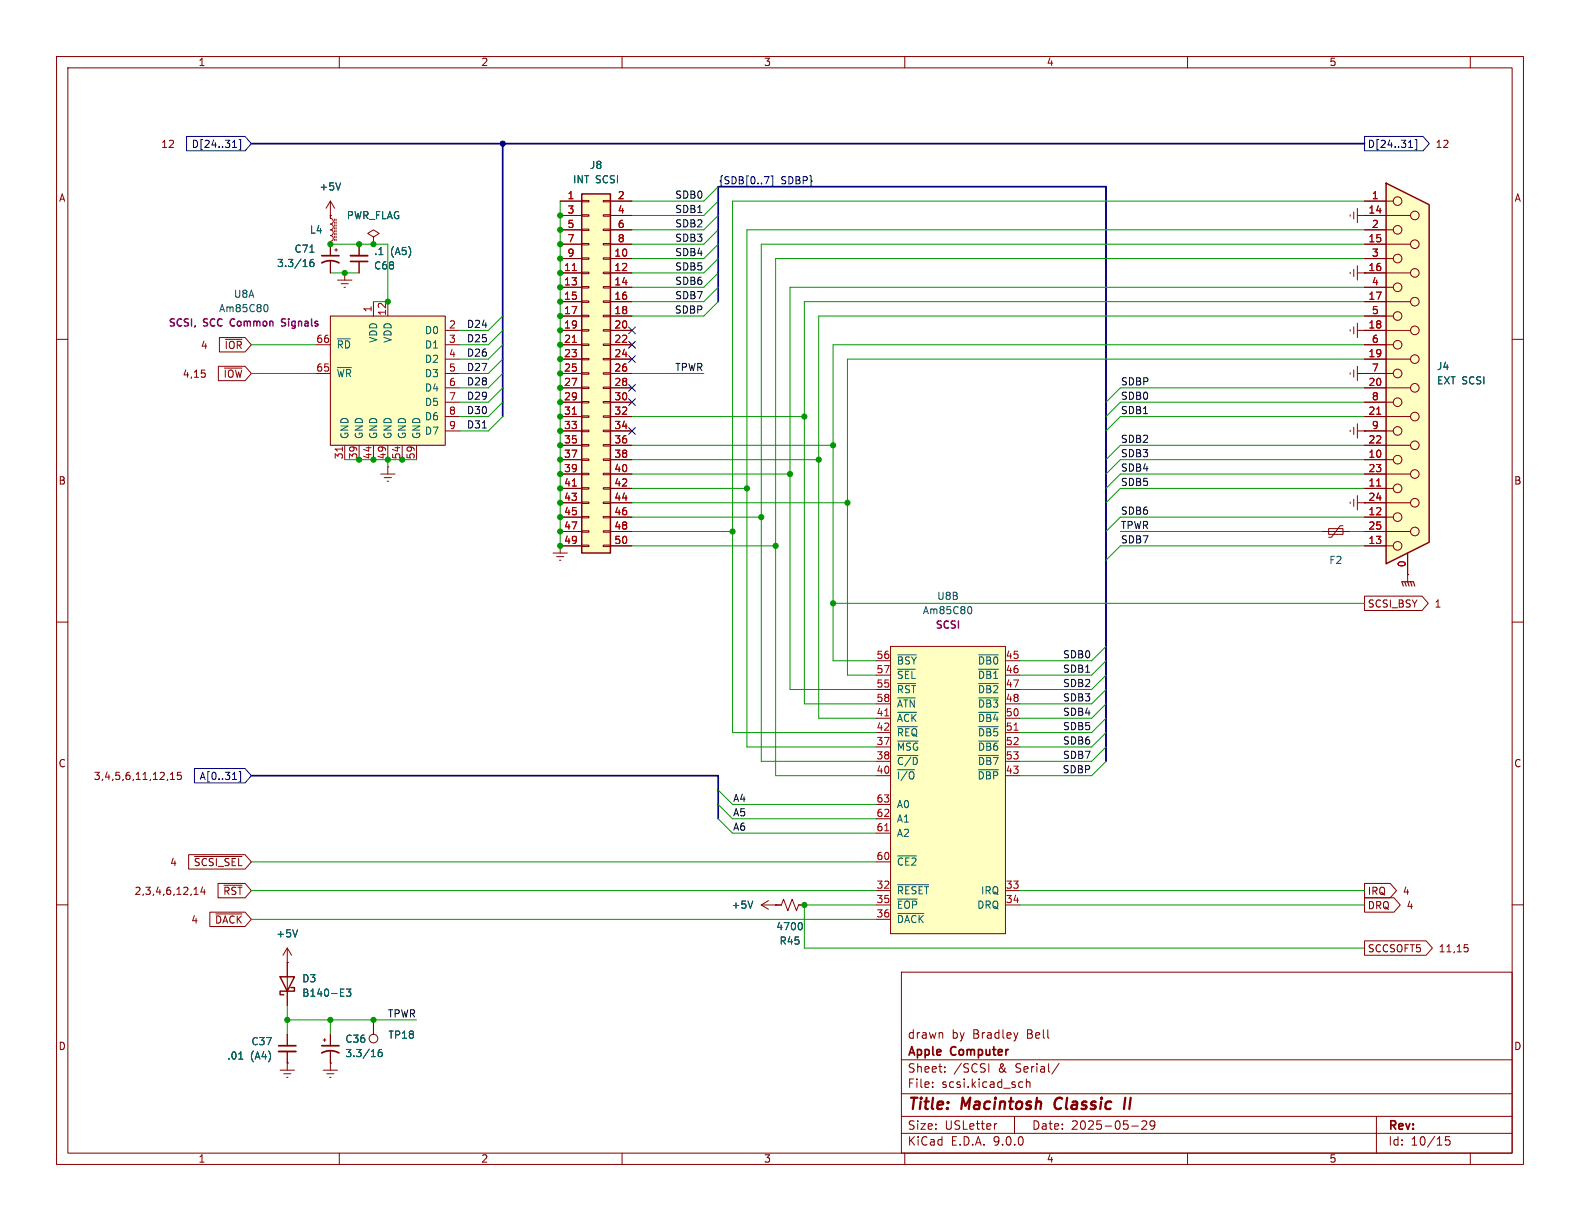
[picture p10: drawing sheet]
<svg xmlns="http://www.w3.org/2000/svg" width="279mm" height="216mm" viewBox="0 0 279 216" stroke-linecap="round" stroke-linejoin="round" font-family="sans-serif">
<g fill="none" stroke="#840000" stroke-width=".18">
<path d="M10 10h259.4v195.9h-259.4zM12 12h255.4v191.9h-255.4zM60 10v2M110 10v2M160 10v2M210 10v2M260 10v2M58.4 38.1h.1M58.4 35.6v3l.4 .2 .1 .3-.1 .4-.4 .1 .4 .2 .1 .3-.1 .4-.4 .1 .4 .3 .1 .4-.2 .3h-.3l.4 .2 .1 .4-.1 .3-.4 .2v.5M58.4 35.6l-.7 1.2M58.4 35.6l.8 1.2M59.2 38.7v.3"/>
<path d="M59.2 39.2v.3M59.2 39.8v.2M59.4 38.7v.3M59.4 39.2v.3M59.4 39.8v.2M59.2 40.3v.2M59.2 40.8v.2M59.2 41.3v.2M59.2 41.8v.2M59.2 42.3v.2M59.4 40.3v.2M59.4 40.8v.2"/>
<path d="M59.4 41.3v.2M59.4 41.8v.2M59.4 42.3v.2M238.8 58.3v.2M239.4 57.8v1.3M240 58.4h1.3M240 57.2v2.5M241.3 58.4h.1M10 60h2M267.4 60h2M10 110h2M248.9 101.6h.1"/>
<path d="M248.9 101.6v1.3M267.4 110h2M10 160h2M50.8 170.2h.1M50.8 167.6l-.8 1.3M50.8 167.6l.8 1.3M50.8 167.6v2.6M159.4 171.9h108v32h-108zM267.4 160h2M159.4 197.4h108M159.4 193.4h108M159.4 187.4h108"/>
<path d="M164.9 192.1v.2M164.9 191.4v.1M166.6 182.7l.1 .9M167.1 189.4v.2M167.1 188.7v.1M174.9 188.1v1.5M176.3 198.7l-.3 .1M179.4 197.4v3M180 182.6l-.4 1M180.4 191.3l.5 .1M180.9 192.2l-.5 .1M181.5 191.4l.2-.1 .4 .1v.9"/>
<path d="M181.5 190.8v1.5M187.3 188l-1.3 1.9M200.1 199.1h1.2M201.9 198.3l.6-.1 .2 .1 .1 .3-.9 1.1h.9M204.2 198.8l-.3 .3h-.3l-.2-.3 .1-.5 .4-.1 .2 .1a.99 .99 0 0 1-.3 1.4h-.3M243.4 197.4v6.5M60 203.9v2M110 203.9v2M159.4 200.4h108M160 203.9v2M210 203.9v2M256.4 201h-.8v.7l.2-.1h.5l.1 .2v.5l-.3 .2-.5-.2"/>
<path d="M260 203.9v2"/>
</g>
<path d="M186.8 194.4a1.27 1.27 0 0 0 0 1.6M199 194.1l-.3 2M199.9 194.1l-.2 2" fill="none" stroke="#840000" stroke-width=".4"/>
<path d="M60.2 32.3l-.4 1.3M52.6 164.4l-.4 1.3" fill="none" stroke="#006464" stroke-width=".18"/>
<path d="M248.2 103.6l-.3-.7h2l.3 .7M248.4 102.9l.3 .7M248.9 102.9l.3 .7M249.4 102.9l.3 .7" fill="none" stroke="#840000" stroke-width=".2"/>
<path d="M157.5 114.3h20.3v50.8h-20.3z" fill="#ffffc2"/>
<g fill="none" stroke="#840000" stroke-width=".18">
<path d="M238.8 38v.2M239.4 37.5v1.2M240 38.1h1.3M240 36.8v2.6M241.3 38.1h.1M58.4 43.2v2M58.4 46.2v2.1M59.2 44.2h.5M59.4 43.9v.6M59.7 49.5h2.5M60.3 50.2h1.3M60.8 50.8h.3"/>
<path d="M61 48.3h.1M61 48.3v1.2M63.5 43.2v2M63.5 46.2v2.1M66 41.9l1.1-.6-1.1-.7-1 .7 1 .6v1.3M66 43.2h.1M238.8 65.9v.3M239.4 65.4v1.3M240 64.8v2.5M240 66h1.3M241.3 66h.1M154.9 116.8h2.6"/>
<path d="M154.9 119.4h2.6M157.5 114.3h20.3v50.8h-20.3zM177.8 116.8h2.5M177.8 119.4h2.5M154.9 121.9h2.6M154.9 124.5h2.6M154.9 127h2.6M154.9 129.5h2.6M154.9 132.1h2.6M154.9 134.6h2.6M154.9 137.2h2.6M177.8 121.9h2.5"/>
<path d="M177.8 124.5h2.5M177.8 127h2.5M177.8 129.5h2.5M177.8 132.1h2.5M177.8 134.6h2.5M177.8 137.2h2.5M154.9 142.2h2.6M154.9 144.8h2.6M154.9 147.3h2.6M154.9 152.4h2.6M154.9 157.5h2.6M177.8 157.5h2.5"/>
<path d="M154.9 160h2.6M154.9 162.6h2.6M177.8 160h2.5"/>
</g>
<g fill="none" stroke="#006464" stroke-width=".18">
<path d="M54.8 44.6h.7M55.4 45.9h-.4a.86 .86 0 0 0 0 1.2l.5-.1v-.4l-.2-.2h-.4l-.1 .2M158.7 115.8h3.3M158.7 118.3h3.2M171.4 107.3a.68 .68 0 0 1 .5 .6 .68 .68 0 0 1-.5 .6M173.1 115.8h3.5M173.1 118.3h3.5M158.7 120.9h3.2M158.7 123.4h3.2M158.7 126h3.4M158.7 128.5h3.5M158.7 131h3.7"/>
<path d="M158.7 133.6h3.6M158.7 136.1h3M173 136.1h3.6M173.1 120.9h3.5M173.1 123.4h3.5M173.1 126h3.5M173.1 128.5h3.5M173.1 131h3.5M173.1 133.6h3.5M158.7 151.4h3.4M158.7 156.4h5.5M158.7 159h3.5"/>
<path d="M158.7 161.5h4.7"/>
</g>
<path d="M156.5 126.6h.7M179.3 129.1h.7M156.5 146.9h.7" fill="none" stroke="#a90000" stroke-width=".18"/>
<path d="M56.9 46.5a3.2 3.2 0 0 1 3 0M56.9 45.2h3M62 46.2h3" fill="none" stroke="#840000" stroke-width=".3"/>
<path d="M62 45.2h3" fill="none" stroke="#840000" stroke-width=".33"/>
<path d="M58.4 55.9h20.3v22.8h-20.3z" fill="#ffffc2"/>
<g fill="none" stroke="#840000" stroke-width=".18">
<path d="M58.4 55.9h20.3v22.8h-20.3zM66 53.3v2.6M68.6 53.3v2.6M78.7 58.4h2.6M238.8 48.1v.3M239.4 47.6v1.3M240 48.3h1.3M240 47v2.5M241.3 48.3h.1M55.9 61h2.5M55.9 66h2.5M61 78.7v2.6"/>
<path d="M63.5 78.7v2.6M66 78.7v2.6M68.6 78.7v2.6M71.1 78.7v2.6M73.7 78.7v2.6M78.7 61h2.6M78.7 66h2.6M78.7 63.5h2.6M78.7 68.6h2.6M78.7 71.1h2.6M78.7 73.7h2.6M78.7 76.2h2.6"/>
<path d="M67.3 83.8h2.5M67.9 84.5h1.3M68.5 85.1h.2M68.6 82.6h.1M68.6 82.6v1.2M97.8 97.8h2.5M98.4 98.4h1.3M98.9 99.1h.3M99.1 96.5h.1M99.1 96.5v1.3"/>
</g>
<path d="M47 53.8a.68 .68 0 0 1 .4 .7 .68 .68 0 0 1-.4 .6M59.7 59.9h2.2M59.7 65h2.4" fill="none" stroke="#006464" stroke-width=".18"/>
<path d="M60.5 79v.8" fill="none" stroke="#a90000" stroke-width=".18"/>
<path d="M49.8 57.6l.5 .1M50.3 56.4h-.3l-.2 .2 .1 .3 .4 .1" fill="none" stroke="#840084" stroke-width=".25"/>
<path d="M245.1 32.4l7.6 3.8v59.7l-7.6 3.8z" fill="#ffffc2"/>
<path d="M245.1 32.4l7.6 3.8v59.7l-7.6 3.8z" fill="none" stroke="#840000" stroke-width=".25"/>
<g fill="none" stroke="#840000" stroke-width=".18">
<path d="M241.3 35.6h5.1M241.3 38.1h8.1M241.3 40.6h5.1M241.3 43.2h8.1M241.3 45.7h5.1M241.3 48.3h8.1M241.3 50.8h5.1M241.3 53.3h8.1M241.3 55.9h5.1M241.3 58.4h8.1M238.8 76.1v.2M239.4 75.6v1.2"/>
<path d="M240 76.2h6.4M240 74.9v2.6M241.3 76.2h.1M241.3 61h5.1M241.3 63.5h8.1M241.3 66h5.1M241.3 68.6h8.1M241.3 71.1h5.1M241.3 73.7h8.1M241.3 78.7h8.1M233.7 94h5.1M234.9 93.5h2.6v1h-2.6z"/>
<path d="M237.5 93h-.5l-1.5 2h-.6M238.8 88.8v.2M239.4 88.3v1.2M240 88.9h9.4M240 87.6v2.6M241.3 88.9h.1M241.3 81.3h5.1M241.3 83.8h8.1M241.3 86.4h5.1M241.3 91.4h5.1M241.3 94h8.1M241.3 96.5h5.1"/>
<path d="M248.9 97.8v3.8M137.2 160h1l.4-1 .7 2 .8-2 .7 2 .4-1h1M49.5 189.2h2.6M50.2 189.9h1.2M50.7 190.5h.2M50.8 188h.1M50.8 182.9v2M50.8 185.9v3.3M57.1 189.2h2.6M57.1 183.9h.6M57.4 183.6v.6M57.8 189.9h1.3"/>
<path d="M58.3 190.5h.2M58.4 188h.1M58.4 182.9v2M58.4 185.9v3.3M66 180.3v2.6"/>
<circle cx="247.1" cy="35.6" r=".76"/>
<circle cx="250.2" cy="38.1" r=".76"/>
<circle cx="247.1" cy="50.8" r=".76"/>
<circle cx="247.1" cy="45.7" r=".76"/>
<circle cx="247.1" cy="40.6" r=".76"/>
<circle cx="247.1" cy="55.9" r=".76"/>
<circle cx="250.2" cy="58.4" r=".76"/>
<circle cx="250.2" cy="43.2" r=".76"/>
<circle cx="250.2" cy="53.3" r=".76"/>
<circle cx="250.2" cy="48.3" r=".76"/>
<circle cx="247.1" cy="61" r=".76"/>
<circle cx="247.1" cy="76.2" r=".76"/>
<circle cx="247.1" cy="66" r=".76"/>
<circle cx="247.1" cy="71.1" r=".76"/>
<circle cx="250.2" cy="68.6" r=".76"/>
<circle cx="250.2" cy="63.5" r=".76"/>
<circle cx="250.2" cy="73.7" r=".76"/>
<circle cx="250.2" cy="78.7" r=".76"/>
<circle cx="247.1" cy="91.4" r=".76"/>
<circle cx="247.1" cy="81.3" r=".76"/>
<circle cx="247.1" cy="86.4" r=".76"/>
<circle cx="247.1" cy="96.5" r=".76"/>
<circle cx="250.2" cy="94" r=".76"/>
<circle cx="250.2" cy="88.9" r=".76"/>
<circle cx="250.2" cy="83.8" r=".76"/>
<circle cx="66" cy="183.6" r=".76"/>
</g>
<path d="M243.4 73.2h.8M243.4 85.9h.8" fill="none" stroke="#a90000" stroke-width=".18"/>
<path d="M49.3 184.9h3M56.9 186.2a3.2 3.2 0 0 1 3 0M56.9 184.9h3" fill="none" stroke="#840000" stroke-width=".3"/>
<path d="M49.3 185.9h3" fill="none" stroke="#840000" stroke-width=".33"/>
<path d="M141.6 163.1a.79 .79 0 0 1 0 1.3M42.2 187.3h.7M67.5 185.6h-.4a.86 .86 0 0 0 0 1.2l.4-.1 .1-.4-.2-.2h-.4l-.1 .2" fill="none" stroke="#006464" stroke-width=".18"/>
<path d="M102.9 34.3h5v63.5h-5z" fill="#ffffc2"/>
<path d="M102.9 34.3h5v63.5h-5zM49.5 172.7h2.6l-1.3 2.6zM51.4 174.6h.7v.7h-2.6v.6h.7" fill="none" stroke="#840000" stroke-width=".25"/>
<g fill="none" stroke="#840000" stroke-width=".18">
<path d="M58.4 38.1h.1M58.4 38.1v.5M99.1 35.6h3.8M99.1 38.1h3.8M102.9 35.4h1.2v.3h-1.2zM102.9 38h1.2v.2h-1.2zM106.7 35.4h1.2v.3h-1.2zM106.7 38h1.2v.2h-1.2zM107.9 35.6h3.9M107.9 38.1h3.9M241.3 38.1h.1M241.3 35.6h3.8"/>
<path d="M241.3 38.1h3.8M38.8 59.7h4.5l1.1 1.3-1.1 1.2h-4.5zM58.4 42.7v2.5M58.4 46.2v2.1M61 48.3h.1M63.5 43.2v2M63.5 46.2v2.1M66 43.2h.1M99.1 40.6h3.8M99.1 43.2h3.8M99.1 45.7h3.8M99.1 48.3h3.8"/>
<path d="M99.1 50.8h3.8M99.1 53.3h3.8M99.1 55.9h3.8M99.1 58.4h3.8M102.9 40.5h1.2v.3h-1.2zM102.9 43.1h1.2v.2h-1.2zM102.9 45.6h1.2v.2h-1.2zM102.9 48.1h1.2v.3h-1.2zM102.9 50.7h1.2v.2h-1.2zM102.9 53.2h1.2v.3h-1.2zM102.9 55.8h1.2v.2h-1.2zM102.9 58.3h1.2v.2h-1.2z"/>
<path d="M106.7 40.5h1.2v.3h-1.2zM106.7 43.1h1.2v.2h-1.2zM106.7 45.6h1.2v.2h-1.2zM106.7 48.1h1.2v.3h-1.2zM106.7 50.7h1.2v.2h-1.2zM106.7 53.2h1.2v.3h-1.2zM106.7 55.8h1.2v.2h-1.2zM106.7 58.3h1.2v.2h-1.2zM107.9 40.6h3.9M107.9 43.2h3.9M107.9 45.7h3.9M107.9 48.3h3.9"/>
<path d="M107.9 50.8h3.9M107.9 53.3h3.9M107.9 55.9h3.9M107.9 58.4h3.9M241.3 48.3h.1M241.3 58.4h.1M241.3 40.6h3.8M241.3 43.2h3.8M241.3 45.7h3.8M241.3 48.3h3.8M241.3 50.8h3.8M241.3 53.3h3.8"/>
<path d="M241.3 55.9h3.8M241.3 58.4h3.8M35.6 65.4h.6M36.2 66l.1 .2-.1 .4M38.6 64.8h4.7l1.1 1.2-1.1 1.3h-4.7zM39.7 65.1h3.1M39.8 60h3M99.1 61h3.8M99.1 63.5h3.8M99.1 66h3.8M99.1 68.6h3.8M99.1 71.1h3.8"/>
<path d="M99.1 73.7h3.8M99.1 76.2h3.8M99.1 78.7h3.8M102.9 60.8h1.2v.3h-1.2zM102.9 63.4h1.2v.2h-1.2zM102.9 65.9h1.2v.3h-1.2zM102.9 68.5h1.2v.2h-1.2zM102.9 71h1.2v.2h-1.2zM102.9 73.5h1.2v.3h-1.2zM102.9 76.1h1.2v.2h-1.2zM102.9 78.6h1.2v.3h-1.2zM106.7 60.8h1.2v.3h-1.2z"/>
<path d="M106.7 63.4h1.2v.2h-1.2zM106.7 65.9h1.2v.3h-1.2zM106.7 68.5h1.2v.2h-1.2zM106.7 71h1.2v.2h-1.2zM106.7 73.5h1.2v.3h-1.2zM106.7 76.1h1.2v.2h-1.2zM106.7 78.6h1.2v.3h-1.2zM107.9 61h3.9M107.9 63.5h3.9M107.9 66h3.9M107.9 68.6h3.9M107.9 71.1h3.9"/>
<path d="M107.9 73.7h3.9M107.9 76.2h3.9M107.9 78.7h3.9M241.3 76.2h.1M241.3 66h.1M241.3 61h3.8M241.3 63.5h3.8M241.3 66h3.8M241.3 68.6h3.8M241.3 71.1h3.8M241.3 73.7h3.8M241.3 76.2h3.8"/>
<path d="M241.3 78.7h3.8M99.1 96.5h.1M99.1 81.3h3.8M99.1 83.8h3.8M99.1 86.4h3.8M99.1 88.9h3.8M99.1 91.4h3.8M99.1 94h3.8M99.1 96.5h3.8M102.9 81.2h1.2v.2h-1.2zM102.9 83.7h1.2v.2h-1.2zM102.9 86.2h1.2v.3h-1.2z"/>
<path d="M102.9 88.8h1.2v.2h-1.2zM102.9 91.3h1.2v.3h-1.2zM102.9 93.9h1.2v.2h-1.2zM102.9 96.4h1.2v.2h-1.2zM106.7 81.2h1.2v.2h-1.2zM106.7 83.7h1.2v.2h-1.2zM106.7 86.2h1.2v.3h-1.2zM106.7 88.8h1.2v.2h-1.2zM106.7 91.3h1.2v.3h-1.2zM106.7 93.9h1.2v.2h-1.2zM106.7 96.4h1.2v.2h-1.2zM107.9 81.3h3.9"/>
<path d="M107.9 83.8h3.9M107.9 86.4h3.9M107.9 88.9h3.9M107.9 91.4h3.9M107.9 94h3.9M107.9 96.5h3.9M241.3 88.9h.1M241.3 81.3h3.8M241.3 83.8h3.8M241.3 86.4h3.8M241.3 88.9h3.8M241.3 91.4h3.8"/>
<path d="M241.3 94h3.8M241.3 96.5h3.8M248.9 97.8v3.8M241.3 105.4h10.2l1.1 1.3-1.1 1.3h-10.2zM248.9 101.6h.1M30.1 137.8h.8M30.1 136.9l.4-.3v1.2M32 136.6h-.6l-.1 .6 .2-.2 .5 .1 .1 .2-.1 .4-.2 .1-.5-.1M33.4 151.1h9.9l1.1 1.3-1.1 1.3h-9.9zM34.3 158.2h.7M34.4 151.4h8.4M34.6 157.1l.1-.2v1.3"/>
<path d="M35.8 156.8l-.3 .9h.8M36.1 157.3v.9M38.6 156.2h4.7l1.1 1.3-1.1 1.3h-4.7zM39.6 156.5h3.2M135.9 159.3l-1.3 .7M241.3 156.2h4.5l1.2 1.3-1.2 1.3h-4.5zM241.3 158.7h5.2l1.1 1.3-1.1 1.3h-5.2zM37.1 161.3h6.2l1.1 1.3-1.1 1.2h-6.2zM38.1 161.6h4.7M50.8 170.2h.1M50.8 170.2v7.6M134.6 160l1.3 .8"/>
<path d="M134.6 160h3.6M137.2 160h.1M141.2 160h1M241.3 166.4h10.9l1.1 1.2-1.1 1.3h-10.9zM259 167h.6M259.1 167.5h.3l.2 .3v.4l-.5 .1M50.8 188h.1M50.8 182.9v2M50.8 185.9v2.1M58.4 188h.1M58.4 182.9v2M58.4 185.9v2.1"/>
<path d="M66 180.3v2.6"/>
</g>
<path d="M101.2 47.8h.7M101.2 60.5h.7M101.2 73.2h.7M243.4 73.2h.8M101.2 85.9h.7M243.4 85.9h.8" fill="none" stroke="#a90000" stroke-width=".18"/>
<path d="M60.2 32.3l-.4 1.3M54.8 44.6h.7M55.4 45.9h-.4a.86 .86 0 0 0 0 1.2l.5-.1v-.4l-.2-.2h-.4l-.1 .2M133.1 159.3l-.4 1.3M52.6 164.4l-.4 1.3M60.2 176.2h.6M60.2 174.9h.6M61.3 174.9h.7l-.4 .5 .4 .1v.5l-.2 .2-.5-.2M141.6 163.1a.79 .79 0 0 1 0 1.3M42.2 187.3h.7M67.5 185.6h-.4a.86 .86 0 0 0 0 1.2l.4-.1 .1-.4-.2-.2h-.4l-.1 .2" fill="none" stroke="#006464" stroke-width=".18"/>
<g fill="none" stroke="#000084" stroke-width=".18">
<path d="M33 24.1h10.3l1.1 1.3-1.1 1.3h-10.3zM41.1 26.1h.7M42.3 24.7h.3v1.8h-.3M135.1 31.2h.9l-.6 1.3M136.4 31.1h.3v1.8h-.3M241.3 24.1h10.3l1.2 1.3-1.2 1.3h-10.3zM249.1 26.1h.7M250.2 24.7h.3v1.8h-.3M111.2 57.8l1.2 1.2M112.4 57.8l-1.2 1.2M111.2 75.6l1.2 1.2M111.2 70.5l1.2 1.2"/>
<path d="M111.2 68l1.2 1.2M111.2 62.9l1.2 1.2M111.2 60.4l1.2 1.2M112.4 75.6l-1.2 1.2M112.4 70.5l-1.2 1.2M112.4 68l-1.2 1.2M112.4 62.9l-1.2 1.2M112.4 60.4l-1.2 1.2M34.4 135.9h8.9l1.1 1.3-1.1 1.2h-8.9zM41.1 137.8h.7M42.3 136.4h.3v1.9h-.3"/>
</g>
<path d="M85.3 75.7h.7" fill="none" stroke="#0f0f0f" stroke-width=".18"/>
<path d="M44.4 25.4h196.9M88.9 25.4v48.3M127 53.3v-20.3h68.6v101.6M44.4 137.2h82.6v7.6" fill="none" stroke="#000084" stroke-width=".3"/>
<g fill="none" stroke="#009600" stroke-width=".18">
<path d="M99.1 35.6v60.9M127 38.1l-2.5 2.5h-12.7M127 33l-2.5 2.6h-12.7M127 35.6l-2.5 2.5h-12.7M241.3 35.6h-111.8v93.9h25.4M58.4 43.2h10.2v10.1h-2.6M58.4 48.3h5.1M88.9 58.4l-2.5 2.6h-5.1M88.9 55.9l-2.5 2.5h-5.1M127 50.8l-2.5 2.5h-12.7M127 48.3l-2.5 2.5h-12.7M127 43.2l-2.5 2.5h-12.7"/>
<path d="M127 40.6l-2.5 2.6h-12.7M127 53.3l-2.5 2.6h-12.7M127 45.7l-2.5 2.6h-12.7M241.3 53.3h-99.1v71.2h12.7M241.3 50.8h-101.6v71.1h15.2M241.3 45.7h-104.1v91.5h17.7M241.3 43.2h-106.7v91.4h20.3M241.3 40.6h-109.2v91.5h22.8M241.3 55.9h-96.5v71.1h10.1M44.4 61h11.5M44.4 66h11.5M88.9 66l-2.5 2.6h-5.1"/>
<path d="M88.9 68.6l-2.5 2.5h-5.1M88.9 71.1l-2.5 2.6h-5.1M88.9 61l-2.5 2.5h-5.1M88.9 73.7l-2.5 2.5h-5.1M88.9 63.5l-2.5 2.5h-5.1M111.8 78.7h35.5M111.8 73.7h30.4M111.8 66h12.7M241.3 61h-94v55.8h7.6M241.3 63.5h-91.4v55.9h5M241.3 68.6h-43.2l-2.5 2.5M241.3 71.1h-43.2l-2.5 2.6"/>
<path d="M241.3 78.7h-43.2l-2.5 2.6M241.3 73.7h-43.2l-2.5 2.5M61 81.3h12.7M68.6 81.3v1.3M111.8 83.8h27.9M111.8 94h17.7M111.8 81.3h33M111.8 96.5h25.4M111.8 86.4h20.3M111.8 91.4h22.8M111.8 88.9h38.1M198.1 94h35.6"/>
<path d="M238.8 94h2.5M241.3 83.8h-43.2l-2.5 2.6M241.3 81.3h-43.2l-2.5 2.5M241.3 96.5h-43.2l-2.5 2.6M241.3 86.4h-43.2l-2.5 2.5M241.3 91.4h-43.2l-2.5 2.6M147.3 106.7h94M195.6 114.3l-2.6 2.5h-12.7M195.6 119.4l-2.6 2.5h-12.7M195.6 116.8l-2.6 2.6h-12.7M127 139.7l2.5 2.5h25.4M195.6 127l-2.6 2.5h-12.7"/>
<path d="M195.6 121.9l-2.6 2.6h-12.7M195.6 129.5l-2.6 2.6h-12.7M195.6 134.6l-2.6 2.6h-12.7M195.6 132.1l-2.6 2.5h-12.7M195.6 124.5l-2.6 2.5h-12.7M44.4 157.5h110.5M44.4 152.4h110.5M127 144.8l2.5 2.5h25.4M127 142.2l2.5 2.6h25.4M180.3 157.5h61M44.4 162.6h110.5M50.8 177.8v5.1"/>
<path d="M154.9 160h-12.7v7.6h99.1M180.3 160h61M50.8 180.3h22.9M58.4 180.3v2.6"/>
</g>
<g fill="#009600" stroke="#009600" stroke-width=".18">
<circle cx="147.3" cy="106.7" r=".46"/>
<circle cx="129.5" cy="94" r=".46"/>
<circle cx="142.2" cy="73.7" r=".46"/>
<circle cx="99.1" cy="83.8" r=".46"/>
<circle cx="137.2" cy="96.5" r=".46"/>
<circle cx="134.6" cy="91.4" r=".46"/>
<circle cx="139.7" cy="83.8" r=".46"/>
<circle cx="147.3" cy="78.7" r=".46"/>
<circle cx="132.1" cy="86.4" r=".46"/>
<circle cx="144.8" cy="81.3" r=".46"/>
<circle cx="149.9" cy="88.9" r=".46"/>
<circle cx="68.6" cy="81.3" r=".46"/>
<circle cx="68.6" cy="53.3" r=".46"/>
<circle cx="99.1" cy="58.4" r=".46"/>
<circle cx="99.1" cy="55.9" r=".46"/>
<circle cx="99.1" cy="53.3" r=".46"/>
<circle cx="99.1" cy="50.8" r=".46"/>
<circle cx="99.1" cy="48.3" r=".46"/>
<circle cx="63.5" cy="81.3" r=".46"/>
<circle cx="66" cy="81.3" r=".46"/>
<circle cx="99.1" cy="40.6" r=".46"/>
<circle cx="99.1" cy="43.2" r=".46"/>
<circle cx="99.1" cy="45.7" r=".46"/>
<circle cx="99.1" cy="38.1" r=".46"/>
<circle cx="99.1" cy="96.5" r=".46"/>
<circle cx="99.1" cy="86.4" r=".46"/>
<circle cx="99.1" cy="91.4" r=".46"/>
<circle cx="99.1" cy="88.9" r=".46"/>
<circle cx="99.1" cy="94" r=".46"/>
<circle cx="71.1" cy="81.3" r=".46"/>
<circle cx="99.1" cy="81.3" r=".46"/>
<circle cx="99.1" cy="76.2" r=".46"/>
<circle cx="99.1" cy="78.7" r=".46"/>
<circle cx="66" cy="180.3" r=".46"/>
<circle cx="58.4" cy="180.3" r=".46"/>
<circle cx="142.2" cy="160" r=".46"/>
<circle cx="50.8" cy="180.3" r=".46"/>
<circle cx="99.1" cy="73.7" r=".46"/>
<circle cx="99.1" cy="63.5" r=".46"/>
<circle cx="99.1" cy="71.1" r=".46"/>
<circle cx="99.1" cy="66" r=".46"/>
<circle cx="99.1" cy="68.6" r=".46"/>
<circle cx="99.1" cy="61" r=".46"/>
<circle cx="61" cy="48.3" r=".46"/>
<circle cx="58.4" cy="43.2" r=".46"/>
<circle cx="63.5" cy="43.2" r=".46"/>
<circle cx="66" cy="43.2" r=".46"/>
</g>
<circle cx="88.9" cy="25.4" r=".46" fill="#000084" stroke="#000084" stroke-width=".18"/>
<g font-size="2.8" fill="#840000">
<text x="160.4" y="196.8">Title:</text>
<text x="170.1" y="196.8">Macintosh</text>
<text x="187.3" y="196.8">Classic</text>
</g>
<g font-size="2.1" fill="#840000">
<text x="160.4" y="183.9">drawn</text>
<text x="168.3" y="183.9">by</text>
<text x="172.1" y="183.9">Bradley</text>
<text x="181.7" y="183.9">Bell</text>
<text x="160.4" y="189.9">Sheet:</text>
<text x="160.4" y="187.1">Apple</text>
<text x="168.2" y="187.1">Computer</text>
<text x="168.6" y="189.9">/SCSI</text>
<text x="176.6" y="189.9">&amp;</text>
<text x="179.7" y="189.9">Serial/</text>
<text x="160.4" y="192.6">File:</text>
<text x="166.5" y="192.6">scsi.kicad_sch</text>
<text x="160.4" y="202.8">KiCad</text>
<text x="160.4" y="200">Size:</text>
<text x="167.1" y="200">USLetter</text>
<text x="168.1" y="202.8">E.D.A.</text>
<text x="175.7" y="202.8">9.0.0</text>
<text x="182.4" y="200">Date:</text>
<text x="189.4" y="200">2025-05-29</text>
<text x="245.4" y="200.2">Rev:</text>
<text x="245.4" y="202.8">Id:</text>
<text x="249.5" y="202.8">10/15</text>
</g>
<g font-size="1.8" fill="#840000">
<text x="35" y="11.9">1</text>
<text x="85" y="11.9">2</text>
<text x="135" y="11.9">3</text>
<text x="185" y="11.9">4</text>
<text x="235" y="11.9">5</text>
<text x="28.4" y="26.4">12</text>
<text x="253.8" y="26.4">12</text>
<text x="10.3" y="35.9">A</text>
<text x="267.7" y="35.9">A</text>
<text x="35.4" y="61.9">4</text>
<text x="39.6" y="61.9">~{IOR}</text>
<text x="32.2" y="67">4,15</text>
<text x="39.4" y="67">~{IOW}</text>
<text x="10.3" y="85.9">B</text>
<text x="267.7" y="85.9">B</text>
<text x="241.8" y="107.6">SCSI_BSY</text>
<text x="253.6" y="107.6">1</text>
<text x="10.3" y="135.9">C</text>
<text x="267.7" y="135.9">C</text>
<text x="16.5" y="138.1">3,4,5,6,11,12,15</text>
<text x="30" y="153.4">4</text>
<text x="34.2" y="153.4">~{SCSI_SEL}</text>
<text x="23.7" y="158.4">2,3,4,6,12,14</text>
<text x="39.4" y="158.4">~{RST}</text>
<text x="241.8" y="158.4">IRQ</text>
<text x="241.8" y="161">DRQ</text>
<text x="248" y="158.4">4</text>
<text x="248.6" y="161">4</text>
<text x="33.7" y="163.5">4</text>
<text x="37.9" y="163.5">~{DACK}</text>
<text x="241.8" y="168.6">SCCSOFT5</text>
<text x="254.3" y="168.6">11,15</text>
<text x="10.3" y="185.9">D</text>
<text x="267.7" y="185.9">D</text>
<text x="35" y="205.8">1</text>
<text x="85" y="205.8">2</text>
<text x="135" y="205.8">3</text>
<text x="185" y="205.8">4</text>
<text x="235" y="205.8">5</text>
</g>
<g font-size="1.8" fill="#000084">
<text x="33.8" y="26.4">D[24..31]</text>
<text x="241.8" y="26.4">D[24..31]</text>
<text x="127" y="32.7">{SDB[0..7]</text>
<text x="138.1" y="32.7">SDBP}</text>
<text x="35.2" y="138.1">A[0..31]</text>
</g>
<g font-size="1.8" fill="#006464">
<text x="56.4" y="33.9">+5V</text>
<text x="101.2" y="32.6">INT SCSI</text>
<text x="104.2" y="30.1">J8</text>
<text x="54.7" y="41.5">L4</text>
<text x="61.2" y="39">PWR_FLAG</text>
<text x="48.9" y="47.4">3.3/16</text>
<text x="52" y="44.9">C71</text>
<text x="66" y="47.8">C68</text>
<text x="66" y="45.3">.1</text>
<text x="69" y="45.3">(A5)</text>
<text x="41.3" y="52.9">U8A</text>
<text x="38.6" y="55.4">Am85C80</text>
<text x="75" y="59.3">D0</text>
<text x="59.4" y="61.8">~{RD}</text>
<text x="66.9" y="60.7" transform="rotate(-90 66.9 60.7)">VDD</text>
<text x="69.4" y="60.7" transform="rotate(-90 69.4 60.7)">VDD</text>
<text x="75" y="61.8">D1</text>
<text x="75" y="64.4">D2</text>
<text x="254" y="65.6">J4</text>
<text x="59.4" y="66.9">~{WR}</text>
<text x="75" y="66.9">D3</text>
<text x="75" y="69.4">D4</text>
<text x="75" y="72">D5</text>
<text x="254" y="68.2">EXT SCSI</text>
<text x="61.8" y="77.7" transform="rotate(-90 61.8 77.7)">GND</text>
<text x="64.4" y="77.7" transform="rotate(-90 64.4 77.7)">GND</text>
<text x="66.9" y="77.7" transform="rotate(-90 66.9 77.7)">GND</text>
<text x="69.4" y="77.7" transform="rotate(-90 69.4 77.7)">GND</text>
<text x="72" y="77.7" transform="rotate(-90 72 77.7)">GND</text>
<text x="74.5" y="77.7" transform="rotate(-90 74.5 77.7)">GND</text>
<text x="75" y="74.5">D6</text>
<text x="75" y="77.1">D7</text>
<text x="235" y="99.9">F2</text>
<text x="165.6" y="106.3">U8B</text>
<text x="163.1" y="108.8">Am85C80</text>
<text x="158.5" y="117.7">~{BSY}</text>
<text x="172.8" y="117.7">~{DB0}</text>
<text x="158.5" y="120.2">~{SEL}</text>
<text x="158.5" y="122.8">~{RST}</text>
<text x="158.5" y="125.3">~{ATN}</text>
<text x="172.8" y="120.2">~{DB1}</text>
<text x="172.8" y="122.8">~{DB2}</text>
<text x="172.8" y="125.3">~{DB3}</text>
<text x="158.5" y="127.9">~{ACK}</text>
<text x="158.5" y="130.4">~{REQ}</text>
<text x="172.8" y="127.9">~{DB4}</text>
<text x="172.8" y="130.4">~{DB5}</text>
<text x="158.5" y="132.9">~{MSG}</text>
<text x="158.5" y="135.5">~{C/D}</text>
<text x="172.8" y="132.9">~{DB6}</text>
<text x="172.8" y="135.5">~{DB7}</text>
<text x="158.5" y="138">~{I/O}</text>
<text x="158.5" y="143.1">A0</text>
<text x="172.8" y="138">~{DBP}</text>
<text x="158.5" y="145.6">A1</text>
<text x="158.5" y="148.2">A2</text>
<text x="158.5" y="153.3">~{CE2}</text>
<text x="129.3" y="160.9">+5V</text>
<text x="158.5" y="158.3">~{RESET}</text>
<text x="158.5" y="160.9">~{EOP}</text>
<text x="172.7" y="160.9">DRQ</text>
<text x="173.4" y="158.3">IRQ</text>
<text x="48.8" y="166">+5V</text>
<text x="137.2" y="164.7">4700</text>
<text x="137.8" y="167.2">R45</text>
<text x="158.5" y="163.4">~{DACK}</text>
<text x="53.3" y="173.9">D3</text>
<text x="53.3" y="176.4">B140-E3</text>
<text x="44.4" y="185">C37</text>
<text x="61" y="184.6">C36</text>
<text x="68.6" y="183.9">TP18</text>
<text x="40.1" y="187.6">.01</text>
<text x="44.3" y="187.6">(A4)</text>
<text x="61" y="187.1">3.3/16</text>
</g>
<g font-size="1.8" fill="#a90000">
<text x="100.3" y="35.3">1</text>
<text x="109.1" y="35.3">2</text>
<text x="242.5" y="35.3">1</text>
<text x="100.3" y="37.8">3</text>
<text x="100.3" y="40.4">5</text>
<text x="109.1" y="37.8">4</text>
<text x="109.1" y="40.4">6</text>
<text x="241.9" y="37.8">14</text>
<text x="242.5" y="40.4">2</text>
<text x="100.3" y="42.9">7</text>
<text x="100.3" y="45.5">9</text>
<text x="108.5" y="45.5">10</text>
<text x="109.1" y="42.9">8</text>
<text x="241.9" y="42.9">15</text>
<text x="242.5" y="45.5">3</text>
<text x="99.7" y="48">11</text>
<text x="99.7" y="50.5">13</text>
<text x="99.7" y="53.1">15</text>
<text x="108.5" y="48">12</text>
<text x="108.5" y="50.5">14</text>
<text x="108.5" y="53.1">16</text>
<text x="241.9" y="48">16</text>
<text x="241.9" y="53.1">17</text>
<text x="242.5" y="50.5">4</text>
<text x="65.8" y="55.3" transform="rotate(-90 65.8 55.3)">1</text>
<text x="68.3" y="55.9" transform="rotate(-90 68.3 55.9)">12</text>
<text x="79.3" y="58.2">2</text>
<text x="99.7" y="55.6">17</text>
<text x="99.7" y="58.2">19</text>
<text x="108.5" y="55.6">18</text>
<text x="108.5" y="58.2">20</text>
<text x="241.9" y="58.2">18</text>
<text x="242.5" y="55.6">5</text>
<text x="55.8" y="60.7">66</text>
<text x="55.8" y="65.8">65</text>
<text x="79.3" y="60.7">3</text>
<text x="79.3" y="63.2">4</text>
<text x="79.3" y="65.8">5</text>
<text x="99.7" y="60.7">21</text>
<text x="99.7" y="63.2">23</text>
<text x="99.7" y="65.8">25</text>
<text x="108.5" y="60.7">22</text>
<text x="108.5" y="63.2">24</text>
<text x="108.5" y="65.8">26</text>
<text x="241.9" y="63.2">19</text>
<text x="242.5" y="60.7">6</text>
<text x="242.5" y="65.8">7</text>
<text x="79.3" y="68.3">6</text>
<text x="79.3" y="70.9">7</text>
<text x="99.7" y="68.3">27</text>
<text x="99.7" y="70.9">29</text>
<text x="108.5" y="68.3">28</text>
<text x="108.5" y="70.9">30</text>
<text x="241.9" y="68.3">20</text>
<text x="242.5" y="70.9">8</text>
<text x="79.3" y="73.4">8</text>
<text x="79.3" y="75.9">9</text>
<text x="99.7" y="73.4">31</text>
<text x="99.7" y="75.9">33</text>
<text x="108.5" y="73.4">32</text>
<text x="108.5" y="75.9">34</text>
<text x="241.9" y="73.4">21</text>
<text x="242.5" y="75.9">9</text>
<text x="60.7" y="81.3" transform="rotate(-90 60.7 81.3)">31</text>
<text x="63.2" y="81.3" transform="rotate(-90 63.2 81.3)">39</text>
<text x="65.8" y="81.3" transform="rotate(-90 65.8 81.3)">44</text>
<text x="68.3" y="81.3" transform="rotate(-90 68.3 81.3)">49</text>
<text x="70.9" y="81.3" transform="rotate(-90 70.9 81.3)">54</text>
<text x="73.4" y="81.3" transform="rotate(-90 73.4 81.3)">59</text>
<text x="99.7" y="78.5">35</text>
<text x="99.7" y="81">37</text>
<text x="99.7" y="83.6">39</text>
<text x="108.5" y="78.5">36</text>
<text x="108.5" y="81">38</text>
<text x="108.5" y="83.6">40</text>
<text x="241.9" y="78.5">22</text>
<text x="241.9" y="81">10</text>
<text x="241.9" y="83.6">23</text>
<text x="99.7" y="86.1">41</text>
<text x="99.7" y="88.6">43</text>
<text x="108.5" y="86.1">42</text>
<text x="108.5" y="88.6">44</text>
<text x="241.9" y="86.1">11</text>
<text x="241.9" y="88.6">24</text>
<text x="99.7" y="91.2">45</text>
<text x="99.7" y="93.7">47</text>
<text x="108.5" y="91.2">46</text>
<text x="108.5" y="93.7">48</text>
<text x="241.9" y="91.2">12</text>
<text x="241.9" y="93.7">25</text>
<text x="99.7" y="96.3">49</text>
<text x="108.5" y="96.3">50</text>
<text x="241.9" y="96.3">13</text>
<text x="248.7" y="100.4" transform="rotate(-90 248.7 100.4)">0</text>
<text x="154.9" y="116.6">56</text>
<text x="154.9" y="119.1">57</text>
<text x="177.8" y="116.6">45</text>
<text x="177.8" y="119.1">46</text>
<text x="154.9" y="121.7">55</text>
<text x="154.9" y="124.2">58</text>
<text x="177.8" y="121.7">47</text>
<text x="177.8" y="124.2">48</text>
<text x="154.9" y="126.7">41</text>
<text x="154.9" y="129.3">42</text>
<text x="154.9" y="131.8">37</text>
<text x="177.8" y="126.7">50</text>
<text x="177.8" y="129.3">51</text>
<text x="177.8" y="131.8">52</text>
<text x="154.9" y="134.4">38</text>
<text x="154.9" y="136.9">40</text>
<text x="177.8" y="134.4">53</text>
<text x="177.8" y="136.9">43</text>
<text x="154.9" y="142">63</text>
<text x="154.9" y="144.5">62</text>
<text x="154.9" y="147.1">61</text>
<text x="154.9" y="152.1">60</text>
<text x="154.9" y="157.2">32</text>
<text x="154.9" y="159.8">35</text>
<text x="177.8" y="157.2">33</text>
<text x="177.8" y="159.8">34</text>
<text x="154.9" y="162.3">36</text>
</g>
<g font-size="1.8" fill="#0f0f0f">
<text x="119.3" y="35.2">SDB0</text>
<text x="119.3" y="40.3">SDB2</text>
<text x="119.3" y="37.8">SDB1</text>
<text x="119.3" y="47.9">SDB5</text>
<text x="119.3" y="42.8">SDB3</text>
<text x="119.3" y="45.4">SDB4</text>
<text x="119.3" y="50.5">SDB6</text>
<text x="119.3" y="53">SDB7</text>
<text x="82.5" y="58.1">D24</text>
<text x="119.2" y="55.5">SDBP</text>
<text x="82.5" y="60.6">D25</text>
<text x="82.5" y="65.7">D27</text>
<text x="82.5" y="63.2">D26</text>
<text x="119.3" y="65.7">TPWR</text>
<text x="82.5" y="70.8">D29</text>
<text x="82.5" y="68.2">D28</text>
<text x="198.1" y="70.8">SDB0</text>
<text x="198.1" y="68.2">SDBP</text>
<text x="82.5" y="75.9">D31</text>
<text x="82.5" y="73.3">D30</text>
<text x="198.1" y="73.3">SDB1</text>
<text x="198.1" y="80.9">SDB3</text>
<text x="198.1" y="83.5">SDB4</text>
<text x="198.1" y="78.4">SDB2</text>
<text x="198.1" y="86">SDB5</text>
<text x="198.1" y="91.1">SDB6</text>
<text x="198.1" y="93.6">TPWR</text>
<text x="198.1" y="96.2">SDB7</text>
<text x="187.9" y="116.5">SDB0</text>
<text x="187.9" y="119">SDB1</text>
<text x="187.9" y="121.6">SDB2</text>
<text x="187.9" y="124.1">SDB3</text>
<text x="187.9" y="131.7">SDB6</text>
<text x="187.9" y="129.2">SDB5</text>
<text x="187.9" y="126.7">SDB4</text>
<text x="187.8" y="136.8">SDBP</text>
<text x="187.9" y="134.3">SDB7</text>
<text x="129.5" y="141.9">A4</text>
<text x="129.5" y="144.4">A5</text>
<text x="129.5" y="147">A6</text>
<text x="68.5" y="180">TPWR</text>
</g>
<g font-size="1.8" fill="#840084">
<text x="29.6" y="58.1">SCSI,</text>
<text x="36" y="58.1">SCC</text>
<text x="41.2" y="58.1">Common</text>
<text x="50.8" y="58.1">Signals</text>
<text x="165.2" y="111.5">SCSI</text>
</g>
</svg>
